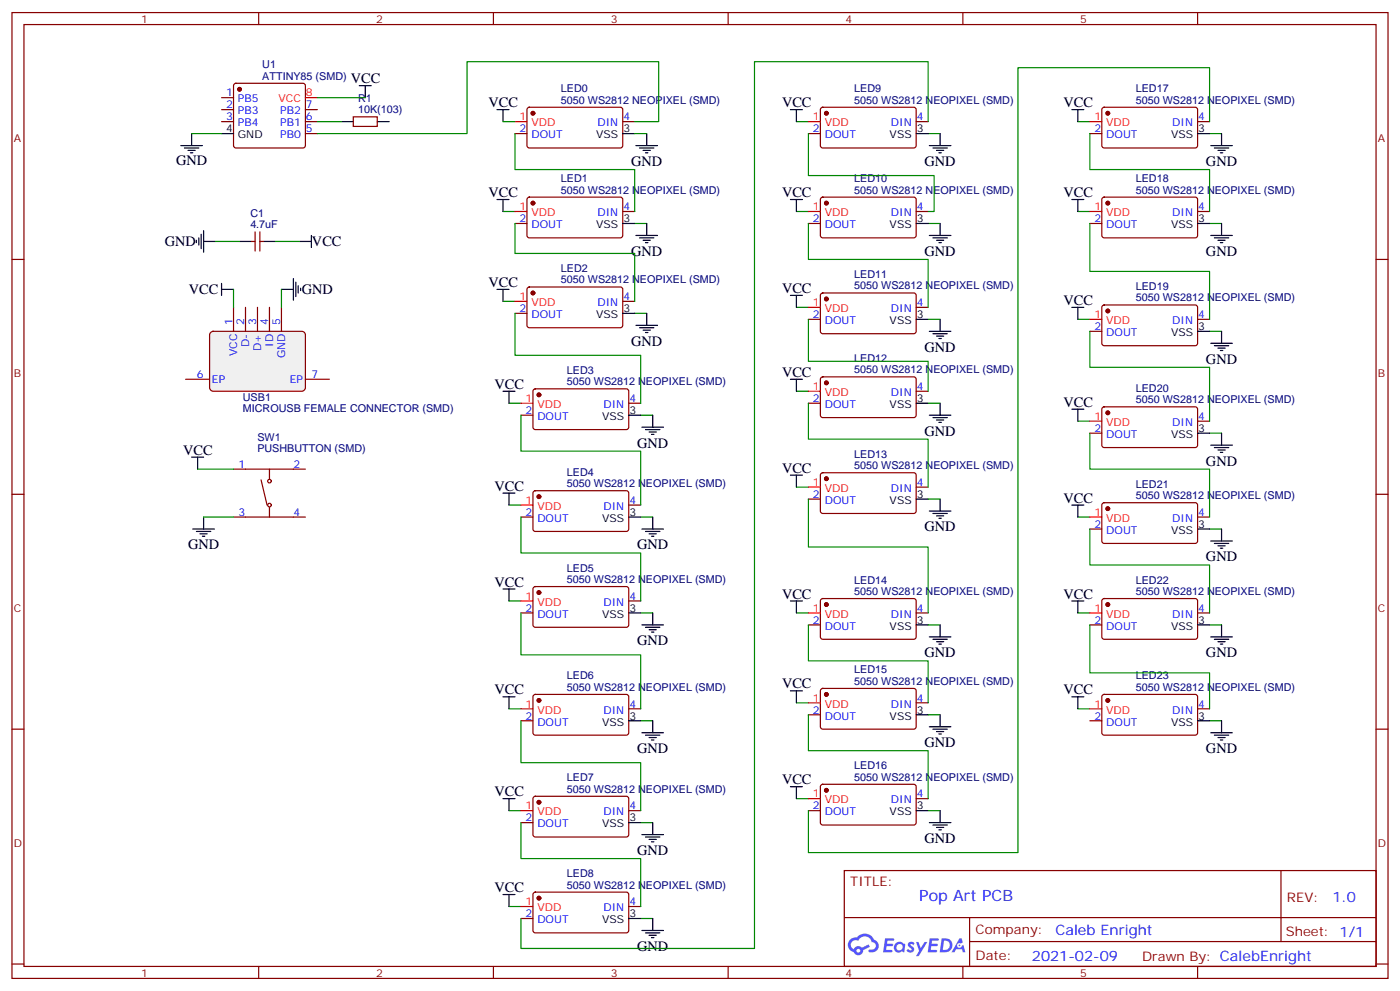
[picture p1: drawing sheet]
<svg xmlns="http://www.w3.org/2000/svg" width="412mm" height="292mm" viewBox="0 0 412 292" stroke-linecap="round" stroke-linejoin="round" font-family="sans-serif">
<g fill="none" stroke="#870000" stroke-width=".35">
<path d="M3.5 3.7h405.4v284.3h-405.4zM7.1 7.2h398.2v277.3h-398.2zM76.2 3.7v3.5M145.3 3.7v3.5M214.5 3.7v3.5M283.6 3.7v3.5M352.8 3.7v3.5M3.5 76.4h3.6M405.3 76.4h3.6M3.5 145.5h3.6M405.3 145.5h3.6M3.5 214.7h3.6"/>
<path d="M405.3 214.7h3.6M248.7 256.3h156.6v28.2h-156.6zM377.3 256.3v20.9M248.7 270.1h156.5M285.6 277.2h119.6M285.6 270.1v14.2M3.5 283.8h3.6M76.2 284.5v3.5M145.3 284.5v3.5M214.5 284.5v3.5M283.6 284.5v3.5M352.8 284.5v3.5"/>
<path d="M405.3 283.8h3.6"/>
</g>
<g fill="#5487ff">
<path d="M267.7 277.5a1.22 1.22 0 0 1 1.7 .2l-.4 .6a.47 .47 0 0 0-.3-.4 .47 .47 0 0 0-.5 .2l.1 .2a1.14 1.14 0 0 1 .8 1.8 1.14 1.14 0 0 1-1.9 0l-.2-.2 .5-.6 .7 .5a.29 .29 0 0 0 .3-.3 .29 .29 0 0 0-.2-.3 1.04 1.04 0 0 1-.6-1.7z"/>
<path d="M260.7 276.2h2.4l.3 .2-.2 .5-1.8 .1-.1 .8h1.5l.3 .4-.3 .4h-1.6l-.2 1.1h1.7l.2 .3-.2 .3-2.6 .1z"/>
<path d="M273.8 276.2h2.4l.3 .2-.1 .5-1.8 .1-.2 .8h1.6l.3 .4-.4 .4-1.6-.1-.1 1.1 1.7 .1 .2 .3-.2 .3-2.6 .1z"/>
<path d="M282.6 276.2h.7l.3 1.3-.6 .3a.69 .69 0 0 0-1 .3 .69 .69 0 0 0 .4 .9 .69 .69 0 0 0 .9-.6l.5-.2 .6 2.2h-.8l-.2-.9h-1.8l-.5 .9h-.8z"/>
<path d="M269.8 277.3h.8l.6 1.8 1.1-1.8h.9l-2.6 4.2h-.8l.9-1.5z"/>
<path d="M277.4 276.2l-.6 4.2h1.3a2.11 2.11 0 0 0 2.5-2.1 2.11 2.11 0 0 0-2.5-2.1zM278.1 277a1.39 1.39 0 0 1 1.7 1.4 1.39 1.39 0 0 1-1.8 1.2h-.3z"/>
<path d="M263.7 277.8a1.54 1.54 0 0 0-.1 2.2 1.54 1.54 0 0 0 2.2 .1l.6 .3 .3-2.3-.2-.3h-.4a1.49 1.49 0 0 0-2.4 0zM264 278.8a.94 .94 0 0 1 1.8 0 .94 .94 0 0 1-1.8 0z"/>
<path d="M250.4 276.6a2.18 2.18 0 0 0 1.1 3.7 1.44 1.44 0 0 0 1.6 .9 1.44 1.44 0 0 0 1.2-1.4l2-1.1-.5-.7-1.9 1a1.47 1.47 0 0 0-2.4 .4 1.39 1.39 0 0 1-.7-1.9 1.39 1.39 0 0 1 2-.5 2.12 2.12 0 0 1 2.2-1.3 2.12 2.12 0 0 1 1.9 1.7 1.14 1.14 0 0 1 1.1 1.4 1.14 1.14 0 0 1-1.7 .7 .43 .43 0 0 0-.5 .4 .43 .43 0 0 0 .4 .5 1.98 1.98 0 0 0 2.5-1.2 1.98 1.98 0 0 0-1.2-2.6 3.1 3.1 0 0 0-5.3-.6l-.9 .1zM252.3 279.9a.55 .55 0 0 1 1.1 0 .55 .55 0 0 1-1.1 0z"/>
<circle cx="282.6" cy="278.3" r=".26"/>
</g>
<g fill="none" stroke="#870000" stroke-width=".35">
<path d="M151.7 39.3h3.5M155.5 31.8l.4-.2h27.1l.4 .7v10.8l-.7 .5-27-.1-.5-.6v-10.6zM183.4 35.8h3.6M74.1 71.1h1M75.1 68.3v5.6M76.6 68.3v5.6M76.6 71.1h1M68.8 138.1h21.2M79.4 138.1v2.8M68.8 152.2h21.2M76.9 141.3l1.8 7.4M79.4 149.4v2.8"/>
<circle cx="79.4" cy="148.7" r=".53"/>
<circle cx="79.4" cy="141.6" r=".53"/>
</g>
<circle cx="157" cy="33.3" r=".53" fill="#870000" stroke="#870000" stroke-width=".35"/>
<path d="M151.7 35.8h3.5" fill="none" stroke="#f00" stroke-width=".35"/>
<path d="M183.4 39.3h3.6M70.6 71.1h3.5M77.6 71.1h3.5" fill="none" stroke="#000" stroke-width=".35"/>
<path d="M62 98l.8-.5h26.1l.6 .2 .5 .9v15.5l-.3 .6-.8 .5h-26.1l-.6-.3-.5-.8v-15.5z" fill="#f0f0f0" stroke="#870000" stroke-width=".35"/>
<g fill="none" stroke="#870000" stroke-width=".35">
<path d="M65.3 28.8h3.5M65.3 32.3h3.5M65.3 35.8h3.5M69 24.7l.5-.2h19.8l.5 .2 .2 .5v17.7l-.3 .5-.4 .2h-19.8l-.5-.3-.2-.4v-17.7zM90 32.3h3.5M90 35.8h3.5M90 39.3h3.5M104.1 34.4h7v2.8h-7zM238.1 39.3h3.6M241.9 31.8l.5-.2h27l.5 .7-.1 10.8-.6 .5-27.1-.1-.4-.6v-10.6zM269.9 35.8h3.5M321 39.3h3.6"/>
<path d="M324.8 31.8l.5-.2h27l.5 .7-.1 10.8-.6 .5-27.1-.1-.4-.6v-10.6zM352.8 35.8h3.5M155.5 58.2l.4-.2 27.1 .1 .4 .6v10.9l-.7 .4h-27l-.5-.7v-10.6zM241.9 58.2l.5-.2 27 .1 .5 .6-.1 10.9-.6 .4h-27.1l-.4-.7v-10.6zM324.8 58.2l.5-.2 27 .1 .5 .6-.1 10.9-.6 .4h-27.1l-.4-.7v-10.6zM151.7 65.8h3.5M183.4 62.3h3.6M238.1 65.8h3.6M269.9 62.3h3.5M321 65.8h3.6M352.8 62.3h3.5M68.8 90.5v7"/>
<path d="M72.3 90.5v7M75.8 90.5v7M79.4 90.5v7M82.9 90.5v7M151.7 92.3h3.5M155.5 84.7l.4-.2h27.1l.4 .7v10.9l-.7 .4-27-.1-.5-.6v-10.6zM183.4 88.7h3.6M238.1 94h3.6M241.9 86.5l.5-.2h27l.5 .7-.1 10.8-.6 .4h-27.1l-.4-.7v-10.5zM269.9 90.5h3.5M321 97.5h3.6M324.8 90l.5-.2h27l.5 .7-.1 10.8-.6 .5-27.1-.1-.4-.6v-10.6z"/>
<path d="M352.8 94h3.5M54.7 111.7h7M90 111.7h7M157.2 114.7l.5-.2h27.1l.4 .7-.1 10.8-.6 .5-27.1-.1-.4-.6v-10.6zM185.2 118.7h3.5M238.1 118.7h3.6M241.9 111.2l.5-.3 27 .1 .5 .7-.1 10.8-.6 .4h-27.1l-.4-.7v-10.5zM269.9 115.2h3.5M324.8 120l.5-.2h27l.5 .7-.1 10.8-.6 .5-27.1-.1-.4-.6v-10.6zM153.5 122.2h3.5M241.9 139.4l.5-.2h27l.5 .7-.1 10.8-.6 .5-27.1-.1-.4-.6v-10.6zM321 127.5h3.6"/>
<path d="M352.8 124h3.5M153.5 152.2h3.5M157.2 144.7l.5-.2h27.1l.4 .7-.1 10.8-.6 .5-27.1-.1-.4-.6v-10.6zM185.2 148.7h3.5M238.1 146.9h3.6M269.9 143.4h3.5M321 155.8h3.6M324.8 148.2l.5-.2h27l.5 .7-.1 10.9-.6 .4-27.1-.1-.4-.6v-10.6zM352.8 152.2h3.5M157.2 172.9l.5-.2h27.1l.4 .7-.1 10.8-.6 .5-27.1-.1-.4-.6v-10.6zM185.2 176.9h3.5M241.9 176.4l.5-.2 27 .1 .5 .6-.1 10.9-.6 .4-27.1-.1-.4-.6v-10.6z"/>
<path d="M324.8 176.4l.5-.2 27 .1 .5 .6-.1 10.9-.6 .4-27.1-.1-.4-.6v-10.6zM153.5 180.4h3.5M238.1 184h3.6M269.9 180.4h3.5M321 184h3.6M352.8 180.4h3.5M153.5 212.2h3.5M157.2 204.6l.5-.2 27.1 .1 .4 .6-.1 10.9-.6 .4h-27.1l-.4-.7v-10.6zM185.2 208.7h3.5M238.1 210.4h3.6M241.9 202.9l.5-.2h27l.5 .7-.1 10.8-.6 .5-27.1-.1-.4-.6v-10.6zM269.9 206.9h3.5"/>
<path d="M321 212.2h3.6M324.8 204.6l.5-.2 27 .1 .5 .6-.1 10.9-.6 .4h-27.1l-.4-.7v-10.6zM352.8 208.7h3.5M157.2 234.6l.5-.2 27.1 .1 .4 .6-.1 10.9-.6 .4-27.1-.1-.4-.6v-10.6zM185.2 238.7h3.5M238.1 238.7h3.6M241.9 231.1l.5-.2h27l.5 .7-.1 10.9-.6 .4-27.1-.1-.4-.6v-10.6zM269.9 235.1h3.5M153.5 242.2h3.5M153.5 270.4h3.5M157.2 262.8l.5-.2 27.1 .1 .4 .6-.1 10.9-.6 .4h-27.1l-.4-.7v-10.6zM185.2 266.9h3.5"/>
</g>
<g fill="#870000" stroke="#870000" stroke-width=".35">
<circle cx="70.6" cy="26.3" r=".53"/>
<circle cx="157" cy="59.8" r=".53"/>
<circle cx="157" cy="86.3" r=".53"/>
<circle cx="158.7" cy="116.2" r=".53"/>
<circle cx="158.7" cy="146.2" r=".53"/>
<circle cx="158.7" cy="174.4" r=".53"/>
<circle cx="158.7" cy="206.2" r=".53"/>
<circle cx="158.7" cy="236.2" r=".53"/>
<circle cx="158.7" cy="264.4" r=".53"/>
<circle cx="243.4" cy="33.3" r=".53"/>
<circle cx="243.4" cy="59.8" r=".53"/>
<circle cx="243.4" cy="88" r=".53"/>
<circle cx="243.4" cy="112.7" r=".53"/>
<circle cx="243.4" cy="140.9" r=".53"/>
<circle cx="243.4" cy="178" r=".53"/>
<circle cx="243.4" cy="204.4" r=".53"/>
<circle cx="243.4" cy="232.7" r=".53"/>
<circle cx="326.3" cy="33.3" r=".53"/>
<circle cx="326.3" cy="59.8" r=".53"/>
<circle cx="326.3" cy="91.5" r=".53"/>
<circle cx="326.3" cy="121.5" r=".53"/>
<circle cx="326.3" cy="149.8" r=".53"/>
<circle cx="326.3" cy="178" r=".53"/>
<circle cx="326.3" cy="206.2" r=".53"/>
</g>
<g fill="none" stroke="#000" stroke-width=".35">
<path d="M56.4 39.3v3.6M65.3 39.3h3.5M100.5 35.8h3.6M105.8 25.2h3.6M107.6 25.2v3.6M111.1 35.8h3.6M146.4 32.3h3.5M148.2 32.3v3.5M190.5 39.3v3.6M232.8 32.3h3.6M234.6 32.3v3.5M269.9 39.3h3.5"/>
<path d="M276.9 39.3v3.6M315.7 32.3h3.6M317.5 32.3v3.5M352.8 39.3h3.5M359.8 39.3v3.6M53.3 42.9h6.3M54.3 43.6h4.3M55.4 44.3h2.1M56.1 45h.7M146.4 58.7h3.5M148.2 58.7v3.6M187.3 42.9h6.4"/>
<path d="M188.4 43.6h4.2M189.4 44.3h2.2M190.1 45h.8M232.8 58.7h3.6M234.6 58.7v3.6M273.8 42.9h6.3M274.8 43.6h4.2M275.9 44.3h2.1M276.6 45h.7M315.7 58.7h3.6M317.5 58.7v3.6M356.7 42.9h6.3"/>
<path d="M357.7 43.6h4.2M358.8 44.3h2.1M359.5 45h.7M57.9 70.7v.7M58.6 70v2.1M59.3 69v4.2M60 71.1h3.5M60 67.9v6.4M88.2 71.1h3.5M91.7 69.3v3.5M183.4 65.8h3.6M187.3 69.3h6.4"/>
<path d="M188.4 70h4.2M189.4 70.7h2.2M190.1 71.4h.8M190.5 65.8v3.5M269.9 65.8h3.5M273.8 69.3h6.3M274.8 70h4.2M275.9 70.7h2.1M276.6 71.4h.7M276.9 65.8v3.5M352.8 65.8h3.5M356.7 69.3h6.3"/>
<path d="M357.7 70h4.2M358.8 70.7h2.1M359.5 71.4h.7M359.8 65.8v3.5M65.3 85.2h3.5M65.3 83.4v3.6M82.9 85.2h3.5M86.4 82v6.4M87.1 83.1v4.2M87.8 84.1v2.2M88.5 84.8v.7M146.4 85.2h3.5"/>
<path d="M148.2 85.2v3.5M183.4 92.3h3.6M187.3 95.8h6.4M188.4 96.5h4.2M189.4 97.2h2.2M190.1 97.9h.8M190.5 92.3v3.5M232.8 87h3.6M234.6 87v3.5M269.9 94h3.5M273.8 97.5h6.3M274.8 98.2h4.2"/>
<path d="M275.9 99h2.1M276.6 99.7h.7M276.9 94v3.5M315.7 90.5h3.6M317.5 90.5v3.5M352.8 97.5h3.5M359.8 97.5v3.6M148.2 115.2h3.5M149.9 115.2v3.5M232.8 111.7h3.6M234.6 111.7v3.5M269.9 118.7h3.5"/>
<path d="M276.9 118.7v3.5M356.7 101.1h6.3M357.7 101.8h4.2M358.8 102.5h2.1M359.5 103.2h.7M56.4 134.6h3.6M58.2 134.6v3.5M185.2 122.2h3.5M189.1 125.8h6.3M190.1 126.5h4.3M191.2 127.2h2.1M191.9 127.9h.7"/>
<path d="M192.3 122.2v3.6M232.8 139.9h3.6M234.6 139.9v3.5M273.8 122.2h6.3M274.8 122.9h4.2M275.9 123.6h2.1M276.6 124.4h.7M315.7 120.5h3.6M317.5 120.5v3.5M352.8 127.5h3.5M356.7 131.1h6.3M357.7 131.8h4.2"/>
<path d="M358.8 132.5h2.1M359.5 133.2h.7M359.8 127.5v3.6M56.8 155.8h6.3M57.9 156.5h4.2M58.9 157.2h2.1M59.6 157.9h.7M60 152.2v3.6M148.2 145.2h3.5M149.9 145.2v3.5M185.2 152.2h3.5M189.1 155.8h6.3"/>
<path d="M190.1 156.5h4.3M191.2 157.2h2.1M191.9 157.9h.7M192.3 152.2v3.6M269.9 146.9h3.5M273.8 150.5h6.3M274.8 151.2h4.2M275.9 151.9h2.1M276.6 152.6h.7M276.9 146.9v3.6M315.7 148.7h3.6M317.5 148.7v3.5"/>
<path d="M352.8 155.8h3.5M356.7 159.3h6.3M357.7 160h4.2M359.8 155.8v3.5M148.2 173.4h3.5M149.9 173.4v3.5M232.8 176.9h3.6M234.6 176.9v3.5M315.7 176.9h3.6M317.5 176.9v3.5M358.8 160.7h2.1M359.5 161.4h.7"/>
<path d="M185.2 180.4h3.5M189.1 184h6.3M190.1 184.7h4.3M191.2 185.4h2.1M191.9 186.1h.7M192.3 180.4v3.6M269.9 184h3.5M273.8 187.5h6.3M274.8 188.2h4.2M275.9 188.9h2.1M276.6 189.6h.7M276.9 184v3.5"/>
<path d="M352.8 184h3.5M356.7 187.5h6.3M357.7 188.2h4.2M358.8 188.9h2.1M359.5 189.6h.7M359.8 184v3.5M148.2 205.1h3.5M149.9 205.1v3.6M185.2 212.2h3.5M189.1 215.7h6.3M190.1 216.4h4.3M191.2 217.1h2.1"/>
<path d="M191.9 217.8h.7M192.3 212.2v3.5M232.8 203.4h3.6M234.6 203.4v3.5M269.9 210.4h3.5M273.8 214h6.3M274.8 214.7h4.2M275.9 215.4h2.1M276.6 216.1h.7M276.9 210.4v3.6M315.7 205.1h3.6M317.5 205.1v3.6"/>
<path d="M352.8 212.2h3.5M356.7 215.7h6.3M357.7 216.4h4.2M358.8 217.1h2.1M359.5 217.8h.7M359.8 212.2v3.5M148.2 235.1h3.5M149.9 235.1v3.6M232.8 231.6h3.6M234.6 231.6v3.5M269.9 238.7h3.5M276.9 238.7v3.5"/>
<path d="M185.2 242.2h3.5M189.1 245.7h6.3M190.1 246.4h4.3M191.2 247.1h2.1M191.9 247.8h.7M192.3 242.2v3.5M273.8 242.2h6.3M274.8 242.9h4.2M275.9 243.6h2.1M276.6 244.3h.7M148.2 263.3h3.5M149.9 263.3v3.6"/>
<path d="M185.2 270.4h3.5M189.1 273.9h6.3M190.1 274.6h4.3M191.2 275.3h2.1M191.9 276h.7M192.3 270.4v3.5"/>
</g>
<g fill="none" stroke="#f00" stroke-width=".35">
<path d="M90 28.8h3.5M238.1 35.8h3.6M321 35.8h3.6M151.7 62.3h3.5M238.1 62.3h3.6M321 62.3h3.6M151.7 88.7h3.5M238.1 90.5h3.6M321 94h3.6M153.5 118.7h3.5M238.1 115.2h3.6M321 124h3.6"/>
<path d="M153.5 148.7h3.5M238.1 143.4h3.6M321 152.2h3.6M153.5 176.9h3.5M238.1 180.4h3.6M321 180.4h3.6M153.5 208.7h3.5M238.1 206.9h3.6M321 208.7h3.6M153.5 238.7h3.5M238.1 235.1h3.6M153.5 266.9h3.5"/>
</g>
<g fill="none" stroke="#008700" stroke-width=".35">
<path d="M56.4 39.3h8.9M93.5 28.8h14.1M93.5 35.8h7M148.2 35.8h3.5M151.7 39.3v10.6h35.3v12.4M187 35.8h7v-17.6h-56.4v21.1h-44.1M187 39.3h3.5M234.6 35.8h3.5M238.1 39.3v12.4h37.1v10.6h-1.8M273.4 35.8v-17.6h-51.2v261h-68.7v-8.8M273.4 39.3h3.5M317.5 35.8h3.5"/>
<path d="M321 39.3v10.6h35.3v12.4M356.3 35.8v-15.9h-56.4v231.1h-61.8v-12.3M356.3 39.3h3.5M63.5 71.1h7.1M81.1 71.1h7.1M148.2 62.3h3.5M151.7 65.8v8.8h35.3v14.1M187 65.8h3.5M234.6 62.3h3.5M238.1 65.8v10.6h35.3v14.1M273.4 65.8h3.5M317.5 62.3h3.5"/>
<path d="M321 65.8v14.1h35.3v14.1M356.3 65.8h3.5M68.8 85.2v5.3M82.9 85.2v5.3M148.2 88.7h3.5M151.7 92.3v12.3h37v14.1M187 92.3h3.5M234.6 90.5h3.5M238.1 94v12.4h35.3v8.8M273.4 94h3.5M317.5 94h3.5M321 97.5v10.6h35.3v15.9"/>
<path d="M356.3 97.5h3.5M149.9 118.7h3.6M234.6 115.2h3.5M238.1 118.7v10.6h35.3v14.1M273.4 118.7h3.5M58.2 138.1h10.6M153.5 122.2v10.6h35.2v15.9M188.7 122.2h3.6M317.5 124h3.5M321 127.5v10.6h35.3v14.1M356.3 127.5h3.5M60 152.2h8.8"/>
<path d="M149.9 148.7h3.6M153.5 152.2v10.6h35.2v14.1M188.7 152.2h3.6M234.6 143.4h3.5M238.1 146.9v14.1h35.3v19.4M273.4 146.9h3.5M317.5 152.2h3.5M321 155.8v10.5h35.3v14.1M356.3 155.8h3.5M149.9 176.9h3.6M153.5 180.4v12.4h35.2v15.9M188.7 180.4h3.6"/>
<path d="M234.6 180.4h3.5M238.1 184v10.6h35.3v12.3M273.4 184h3.5M317.5 180.4h3.5M321 184v14.1h35.3v10.6M356.3 184h3.5M149.9 208.7h3.6M153.5 212.2v12.3h35.2v14.2M188.7 212.2h3.6M234.6 206.9h3.5M238.1 210.4v10.6h35.3v14.1M273.4 210.4h3.5"/>
<path d="M317.5 208.7h3.5M356.3 212.2h3.5M149.9 238.7h3.6M234.6 235.1h3.5M273.4 238.7h3.5M153.5 242.2v10.6h35.2v14.1M188.7 242.2h3.6M149.9 266.9h3.6M188.7 270.4h3.6"/>
</g>
<text font-size="4.6" fill="#00f" x="270.8" y="265.3">Pop Art PCB</text>
<g font-size="4.2">
<text x="103.4" y="24.5">VCC</text>
<text x="143.9" y="31.6">VCC</text>
<text x="230.4" y="31.6">VCC</text>
<text x="313.3" y="31.6">VCC</text>
<text x="51.9" y="48.5">GND</text>
<text x="185.9" y="48.9">GND</text>
<text x="272.3" y="48.9">GND</text>
<text x="355.2" y="48.9">GND</text>
<text x="143.9" y="58">VCC</text>
<text x="230.4" y="58">VCC</text>
<text x="313.3" y="58">VCC</text>
<text x="48.5" y="72.5">GND</text>
<text x="91.9" y="72.5">VCC</text>
<text x="185.9" y="75.3">GND</text>
<text x="272.3" y="75.3">GND</text>
<text x="355.2" y="75.3">GND</text>
<text x="55.6" y="86.7">VCC</text>
<text x="88.9" y="86.7">GND</text>
<text x="143.9" y="84.5">VCC</text>
<text x="230.4" y="86.3">VCC</text>
<text x="313.3" y="89.8">VCC</text>
<text x="185.9" y="101.8">GND</text>
<text x="272.3" y="103.5">GND</text>
<text x="355.2" y="107.1">GND</text>
<text x="230.4" y="110.9">VCC</text>
<text x="145.7" y="114.5">VCC</text>
<text x="313.3" y="119.8">VCC</text>
<text x="187.7" y="131.8">GND</text>
<text x="272.3" y="128.2">GND</text>
<text x="54" y="133.9">VCC</text>
<text x="355.2" y="137.1">GND</text>
<text x="230.4" y="139.2">VCC</text>
<text x="145.7" y="144.5">VCC</text>
<text x="313.3" y="148">VCC</text>
<text x="55.4" y="161.7">GND</text>
<text x="187.7" y="161.7">GND</text>
<text x="272.3" y="156.5">GND</text>
<text x="355.2" y="165.3">GND</text>
<text x="145.7" y="172.7">VCC</text>
<text x="230.4" y="176.2">VCC</text>
<text x="313.3" y="176.2">VCC</text>
<text x="187.7" y="190">GND</text>
<text x="272.3" y="193.5">GND</text>
<text x="355.2" y="193.5">GND</text>
<text x="230.4" y="202.7">VCC</text>
<text x="145.7" y="204.4">VCC</text>
<text x="313.3" y="204.4">VCC</text>
<text x="187.7" y="221.7">GND</text>
<text x="272.3" y="220">GND</text>
<text x="355.2" y="221.7">GND</text>
<text x="230.4" y="230.9">VCC</text>
<text x="145.7" y="234.4">VCC</text>
<text x="187.7" y="251.7">GND</text>
<text x="272.3" y="248.2">GND</text>
<text x="145.7" y="262.6">VCC</text>
<text x="187.7" y="279.9">GND</text>
</g>
<g font-size="4.2" fill="#00f">
<text x="392.5" y="265.6">1.0</text>
<text x="310.9" y="275.1">Caleb Enright</text>
<text x="304" y="282.9">2021-02-09</text>
</g>
<g font-size="3.9" fill="#800">
<text x="250.5" y="260.9">TITLE:</text>
<text x="379.1" y="265.6">REV:</text>
<text x="287.4" y="275.1">Company:</text>
<text x="378.7" y="275.7">Sheet: 1/1</text>
<text x="287.4" y="282.8">Date:</text>
<text x="336.4" y="282.8">Drawn By: CalebEnright</text>
</g>
<g font-size="3.2" fill="#800">
<text x="41.6" y="6.7">1</text>
<text x="110.8" y="6.7">2</text>
<text x="179.9" y="6.7">3</text>
<text x="249.1" y="6.7">4</text>
<text x="318.2" y="6.7">5</text>
<text x="4.1" y="41.8">A</text>
<text x="405.9" y="41.8">A</text>
<text x="4.1" y="110.9">B</text>
<text x="405.9" y="110.9">B</text>
<text x="4.1" y="180.1">C</text>
<text x="405.9" y="180.1">C</text>
<text x="4.1" y="249.2">D</text>
<text x="405.9" y="249.2">D</text>
<text x="41.6" y="287.5">1</text>
<text x="110.8" y="287.5">2</text>
<text x="179.9" y="287.5">3</text>
<text x="249.1" y="287.5">4</text>
<text x="318.2" y="287.5">5</text>
</g>
<g font-size="3.2" fill="#000080">
<text x="77.3" y="23.5">ATTINY85 (SMD)</text>
<text x="77.3" y="20.1">U1</text>
<text x="105.5" y="30">R1</text>
<text x="165.2" y="27.2">LED0</text>
<text x="251.7" y="27.2">LED9</text>
<text x="334.6" y="27.2">LED17</text>
<text x="105.5" y="33.3">10K(103)</text>
<text x="165.2" y="30.5">5050 WS2812 NEOPIXEL (SMD)</text>
<text x="251.6" y="30.5">5050 WS2812 NEOPIXEL (SMD)</text>
<text x="334.5" y="30.5">5050 WS2812 NEOPIXEL (SMD)</text>
<text x="165.2" y="53.6">LED1</text>
<text x="251.7" y="53.6">LED10</text>
<text x="334.6" y="53.6">LED18</text>
<text x="165.2" y="57">5050 WS2812 NEOPIXEL (SMD)</text>
<text x="251.6" y="57">5050 WS2812 NEOPIXEL (SMD)</text>
<text x="334.5" y="57">5050 WS2812 NEOPIXEL (SMD)</text>
<text x="73.7" y="63.9">C1</text>
<text x="73.7" y="67.2">4.7uF</text>
<text x="165.2" y="83.4">5050 WS2812 NEOPIXEL (SMD)</text>
<text x="165.2" y="80.1">LED2</text>
<text x="251.7" y="81.8">LED11</text>
<text x="251.6" y="85.2">5050 WS2812 NEOPIXEL (SMD)</text>
<text x="334.5" y="88.7">5050 WS2812 NEOPIXEL (SMD)</text>
<text x="334.6" y="85.4">LED19</text>
<text x="251.7" y="106.5">LED12</text>
<text x="167" y="113.4">5050 WS2812 NEOPIXEL (SMD)</text>
<text x="167" y="110.1">LED3</text>
<text x="251.6" y="109.9">5050 WS2812 NEOPIXEL (SMD)</text>
<text x="71.5" y="118.1">USB1</text>
<text x="334.5" y="118.7">5050 WS2812 NEOPIXEL (SMD)</text>
<text x="334.6" y="115.4">LED20</text>
<text x="71.5" y="121.2">MICROUSB FEMALE CONNECTOR (SMD)</text>
<text x="75.8" y="129.8">SW1</text>
<text x="75.8" y="133.2">PUSHBUTTON (SMD)</text>
<text x="251.7" y="134.8">LED13</text>
<text x="167" y="143.4">5050 WS2812 NEOPIXEL (SMD)</text>
<text x="167" y="140.1">LED4</text>
<text x="251.6" y="138.1">5050 WS2812 NEOPIXEL (SMD)</text>
<text x="334.6" y="143.6">LED21</text>
<text x="334.5" y="146.9">5050 WS2812 NEOPIXEL (SMD)</text>
<text x="167" y="171.6">5050 WS2812 NEOPIXEL (SMD)</text>
<text x="167" y="168.3">LED5</text>
<text x="251.7" y="171.8">LED14</text>
<text x="334.6" y="171.8">LED22</text>
<text x="251.6" y="175.2">5050 WS2812 NEOPIXEL (SMD)</text>
<text x="334.5" y="175.2">5050 WS2812 NEOPIXEL (SMD)</text>
<text x="167" y="203.4">5050 WS2812 NEOPIXEL (SMD)</text>
<text x="167" y="200">LED6</text>
<text x="251.6" y="201.6">5050 WS2812 NEOPIXEL (SMD)</text>
<text x="251.7" y="198.3">LED15</text>
<text x="334.5" y="203.4">5050 WS2812 NEOPIXEL (SMD)</text>
<text x="334.6" y="200">LED23</text>
<text x="251.7" y="226.5">LED16</text>
<text x="167" y="233.4">5050 WS2812 NEOPIXEL (SMD)</text>
<text x="167" y="230">LED7</text>
<text x="251.6" y="229.8">5050 WS2812 NEOPIXEL (SMD)</text>
<text x="167" y="261.6">5050 WS2812 NEOPIXEL (SMD)</text>
<text x="167" y="258.2">LED8</text>
</g>
<g font-size="3.2" fill="#00f">
<text x="66.6" y="28.4">1</text>
<text x="66.6" y="31.9">2</text>
<text x="66.6" y="35.5">3</text>
<text x="70.1" y="30.2">PB5</text>
<text x="70.1" y="33.7">PB3</text>
<text x="82.5" y="33.7">PB2</text>
<text x="90.1" y="35.5">6</text>
<text x="90.1" y="31.9">7</text>
<text x="183.6" y="35.5">4</text>
<text x="270.1" y="35.5">4</text>
<text x="353" y="35.5">4</text>
<text x="70.1" y="37.2">PB4</text>
<text x="82.5" y="40.7">PB0</text>
<text x="82.5" y="37.2">PB1</text>
<text x="90.1" y="39">5</text>
<text x="153" y="39">2</text>
<text x="156.5" y="40.7">DOUT</text>
<text x="176" y="37.2">DIN</text>
<text x="239.5" y="39">2</text>
<text x="243" y="40.7">DOUT</text>
<text x="262.4" y="37.2">DIN</text>
<text x="322.4" y="39">2</text>
<text x="325.9" y="40.7">DOUT</text>
<text x="345.3" y="37.2">DIN</text>
<text x="153" y="65.4">2</text>
<text x="176" y="63.7">DIN</text>
<text x="183.6" y="61.9">4</text>
<text x="239.5" y="65.4">2</text>
<text x="262.4" y="63.7">DIN</text>
<text x="270.1" y="61.9">4</text>
<text x="322.4" y="65.4">2</text>
<text x="345.3" y="63.7">DIN</text>
<text x="353" y="61.9">4</text>
<text x="156.5" y="67.2">DOUT</text>
<text x="243" y="67.2">DOUT</text>
<text x="325.9" y="67.2">DOUT</text>
<text x="183.6" y="88.4">4</text>
<text x="68.4" y="95.8" transform="rotate(-90 68.4 95.8)">1</text>
<text x="72" y="95.8" transform="rotate(-90 72 95.8)">2</text>
<text x="75.5" y="95.8" transform="rotate(-90 75.5 95.8)">3</text>
<text x="79" y="95.8" transform="rotate(-90 79 95.8)">4</text>
<text x="82.5" y="95.8" transform="rotate(-90 82.5 95.8)">5</text>
<text x="153" y="91.9">2</text>
<text x="156.5" y="93.7">DOUT</text>
<text x="176" y="90.1">DIN</text>
<text x="239.5" y="93.7">2</text>
<text x="243" y="95.4">DOUT</text>
<text x="262.4" y="91.9">DIN</text>
<text x="270.1" y="90.1">4</text>
<text x="345.3" y="95.4">DIN</text>
<text x="353" y="93.7">4</text>
<text x="322.4" y="97.2">2</text>
<text x="325.9" y="99">DOUT</text>
<text x="69.8" y="104.8" transform="rotate(-90 69.8 104.8)">VCC</text>
<text x="73.4" y="102.1" transform="rotate(-90 73.4 102.1)">D-</text>
<text x="76.9" y="103.3" transform="rotate(-90 76.9 103.3)">D+</text>
<text x="80.4" y="102" transform="rotate(-90 80.4 102)">ID</text>
<text x="84" y="105.5" transform="rotate(-90 84 105.5)">GND</text>
<text x="58" y="111.3">6</text>
<text x="62.4" y="112.7">EP</text>
<text x="85.3" y="112.7">EP</text>
<text x="91.7" y="111.3">7</text>
<text x="185.4" y="118.4">4</text>
<text x="239.5" y="118.4">2</text>
<text x="262.4" y="116.6">DIN</text>
<text x="270.1" y="114.8">4</text>
<text x="154.8" y="121.9">2</text>
<text x="158.3" y="123.6">DOUT</text>
<text x="177.8" y="120.1">DIN</text>
<text x="243" y="120.1">DOUT</text>
<text x="345.3" y="125.4">DIN</text>
<text x="353" y="123.6">4</text>
<text x="322.4" y="127.2">2</text>
<text x="325.9" y="128.9">DOUT</text>
<text x="70.3" y="137.8">1</text>
<text x="86.4" y="137.8">2</text>
<text x="270.1" y="143.1">4</text>
<text x="185.4" y="148.3">4</text>
<text x="239.5" y="146.6">2</text>
<text x="243" y="148.3">DOUT</text>
<text x="262.4" y="144.8">DIN</text>
<text x="70.3" y="151.9">3</text>
<text x="86.4" y="151.9">4</text>
<text x="154.8" y="151.9">2</text>
<text x="158.3" y="153.6">DOUT</text>
<text x="177.8" y="150.1">DIN</text>
<text x="322.4" y="155.4">2</text>
<text x="345.3" y="153.6">DIN</text>
<text x="353" y="151.9">4</text>
<text x="325.9" y="157.2">DOUT</text>
<text x="177.8" y="178.3">DIN</text>
<text x="185.4" y="176.6">4</text>
<text x="154.8" y="180.1">2</text>
<text x="158.3" y="181.9">DOUT</text>
<text x="239.5" y="183.6">2</text>
<text x="243" y="185.4">DOUT</text>
<text x="262.4" y="181.9">DIN</text>
<text x="270.1" y="180.1">4</text>
<text x="322.4" y="183.6">2</text>
<text x="325.9" y="185.4">DOUT</text>
<text x="345.3" y="181.9">DIN</text>
<text x="353" y="180.1">4</text>
<text x="185.4" y="208.3">4</text>
<text x="262.4" y="208.3">DIN</text>
<text x="270.1" y="206.6">4</text>
<text x="353" y="208.3">4</text>
<text x="154.8" y="211.8">2</text>
<text x="158.3" y="213.6">DOUT</text>
<text x="177.8" y="210.1">DIN</text>
<text x="239.5" y="210.1">2</text>
<text x="243" y="211.8">DOUT</text>
<text x="322.4" y="211.8">2</text>
<text x="325.9" y="213.6">DOUT</text>
<text x="345.3" y="210.1">DIN</text>
<text x="185.4" y="238.3">4</text>
<text x="239.5" y="238.3">2</text>
<text x="262.4" y="236.5">DIN</text>
<text x="270.1" y="234.8">4</text>
<text x="154.8" y="241.8">2</text>
<text x="158.3" y="243.6">DOUT</text>
<text x="177.8" y="240.1">DIN</text>
<text x="243" y="240.1">DOUT</text>
<text x="177.8" y="268.3">DIN</text>
<text x="185.4" y="266.5">4</text>
<text x="154.8" y="270.1">2</text>
<text x="158.3" y="271.8">DOUT</text>
</g>
<g font-size="3.2" fill="#f00">
<text x="90.1" y="28.4">8</text>
<text x="82.1" y="30.2">VCC</text>
<text x="153" y="35.5">1</text>
<text x="239.5" y="35.5">1</text>
<text x="322.4" y="35.5">1</text>
<text x="156.5" y="37.2">VDD</text>
<text x="243" y="37.2">VDD</text>
<text x="325.9" y="37.2">VDD</text>
<text x="153" y="61.9">1</text>
<text x="156.5" y="63.7">VDD</text>
<text x="239.5" y="61.9">1</text>
<text x="243" y="63.7">VDD</text>
<text x="322.4" y="61.9">1</text>
<text x="325.9" y="63.7">VDD</text>
<text x="153" y="88.4">1</text>
<text x="156.5" y="90.1">VDD</text>
<text x="239.5" y="90.1">1</text>
<text x="243" y="91.9">VDD</text>
<text x="322.4" y="93.7">1</text>
<text x="325.9" y="95.4">VDD</text>
<text x="154.8" y="118.4">1</text>
<text x="239.5" y="114.8">1</text>
<text x="243" y="116.6">VDD</text>
<text x="158.3" y="120.1">VDD</text>
<text x="322.4" y="123.6">1</text>
<text x="325.9" y="125.4">VDD</text>
<text x="239.5" y="143.1">1</text>
<text x="154.8" y="148.3">1</text>
<text x="243" y="144.8">VDD</text>
<text x="158.3" y="150.1">VDD</text>
<text x="322.4" y="151.9">1</text>
<text x="325.9" y="153.6">VDD</text>
<text x="154.8" y="176.6">1</text>
<text x="158.3" y="178.3">VDD</text>
<text x="239.5" y="180.1">1</text>
<text x="243" y="181.9">VDD</text>
<text x="322.4" y="180.1">1</text>
<text x="325.9" y="181.9">VDD</text>
<text x="154.8" y="208.3">1</text>
<text x="239.5" y="206.6">1</text>
<text x="243" y="208.3">VDD</text>
<text x="322.4" y="208.3">1</text>
<text x="158.3" y="210.1">VDD</text>
<text x="325.9" y="210.1">VDD</text>
<text x="154.8" y="238.3">1</text>
<text x="239.5" y="234.8">1</text>
<text x="243" y="236.5">VDD</text>
<text x="158.3" y="240.1">VDD</text>
<text x="154.8" y="266.5">1</text>
<text x="158.3" y="268.3">VDD</text>
</g>
<g font-size="3.2">
<text x="66.6" y="39">4</text>
<text x="70.1" y="40.7">GND</text>
<text x="175.6" y="40.7">VSS</text>
<text x="183.6" y="39">3</text>
<text x="262.1" y="40.7">VSS</text>
<text x="270.1" y="39">3</text>
<text x="345" y="40.7">VSS</text>
<text x="353" y="39">3</text>
<text x="183.6" y="65.4">3</text>
<text x="270.1" y="65.4">3</text>
<text x="353" y="65.4">3</text>
<text x="175.6" y="67.2">VSS</text>
<text x="262.1" y="67.2">VSS</text>
<text x="345" y="67.2">VSS</text>
<text x="175.6" y="93.7">VSS</text>
<text x="183.6" y="91.9">3</text>
<text x="262.1" y="95.4">VSS</text>
<text x="270.1" y="93.7">3</text>
<text x="345" y="99">VSS</text>
<text x="353" y="97.2">3</text>
<text x="270.1" y="118.4">3</text>
<text x="177.4" y="123.6">VSS</text>
<text x="185.4" y="121.9">3</text>
<text x="262.1" y="120.1">VSS</text>
<text x="345" y="128.9">VSS</text>
<text x="353" y="127.2">3</text>
<text x="262.1" y="148.3">VSS</text>
<text x="270.1" y="146.6">3</text>
<text x="177.4" y="153.6">VSS</text>
<text x="185.4" y="151.9">3</text>
<text x="353" y="155.4">3</text>
<text x="345" y="157.2">VSS</text>
<text x="177.4" y="181.9">VSS</text>
<text x="185.4" y="180.1">3</text>
<text x="262.1" y="185.4">VSS</text>
<text x="270.1" y="183.6">3</text>
<text x="345" y="185.4">VSS</text>
<text x="353" y="183.6">3</text>
<text x="177.4" y="213.6">VSS</text>
<text x="185.4" y="211.8">3</text>
<text x="262.1" y="211.8">VSS</text>
<text x="270.1" y="210.1">3</text>
<text x="345" y="213.6">VSS</text>
<text x="353" y="211.8">3</text>
<text x="270.1" y="238.3">3</text>
<text x="177.4" y="243.6">VSS</text>
<text x="185.4" y="241.8">3</text>
<text x="262.1" y="240.1">VSS</text>
<text x="177.4" y="271.8">VSS</text>
<text x="185.4" y="270.1">3</text>
</g>
</svg>
